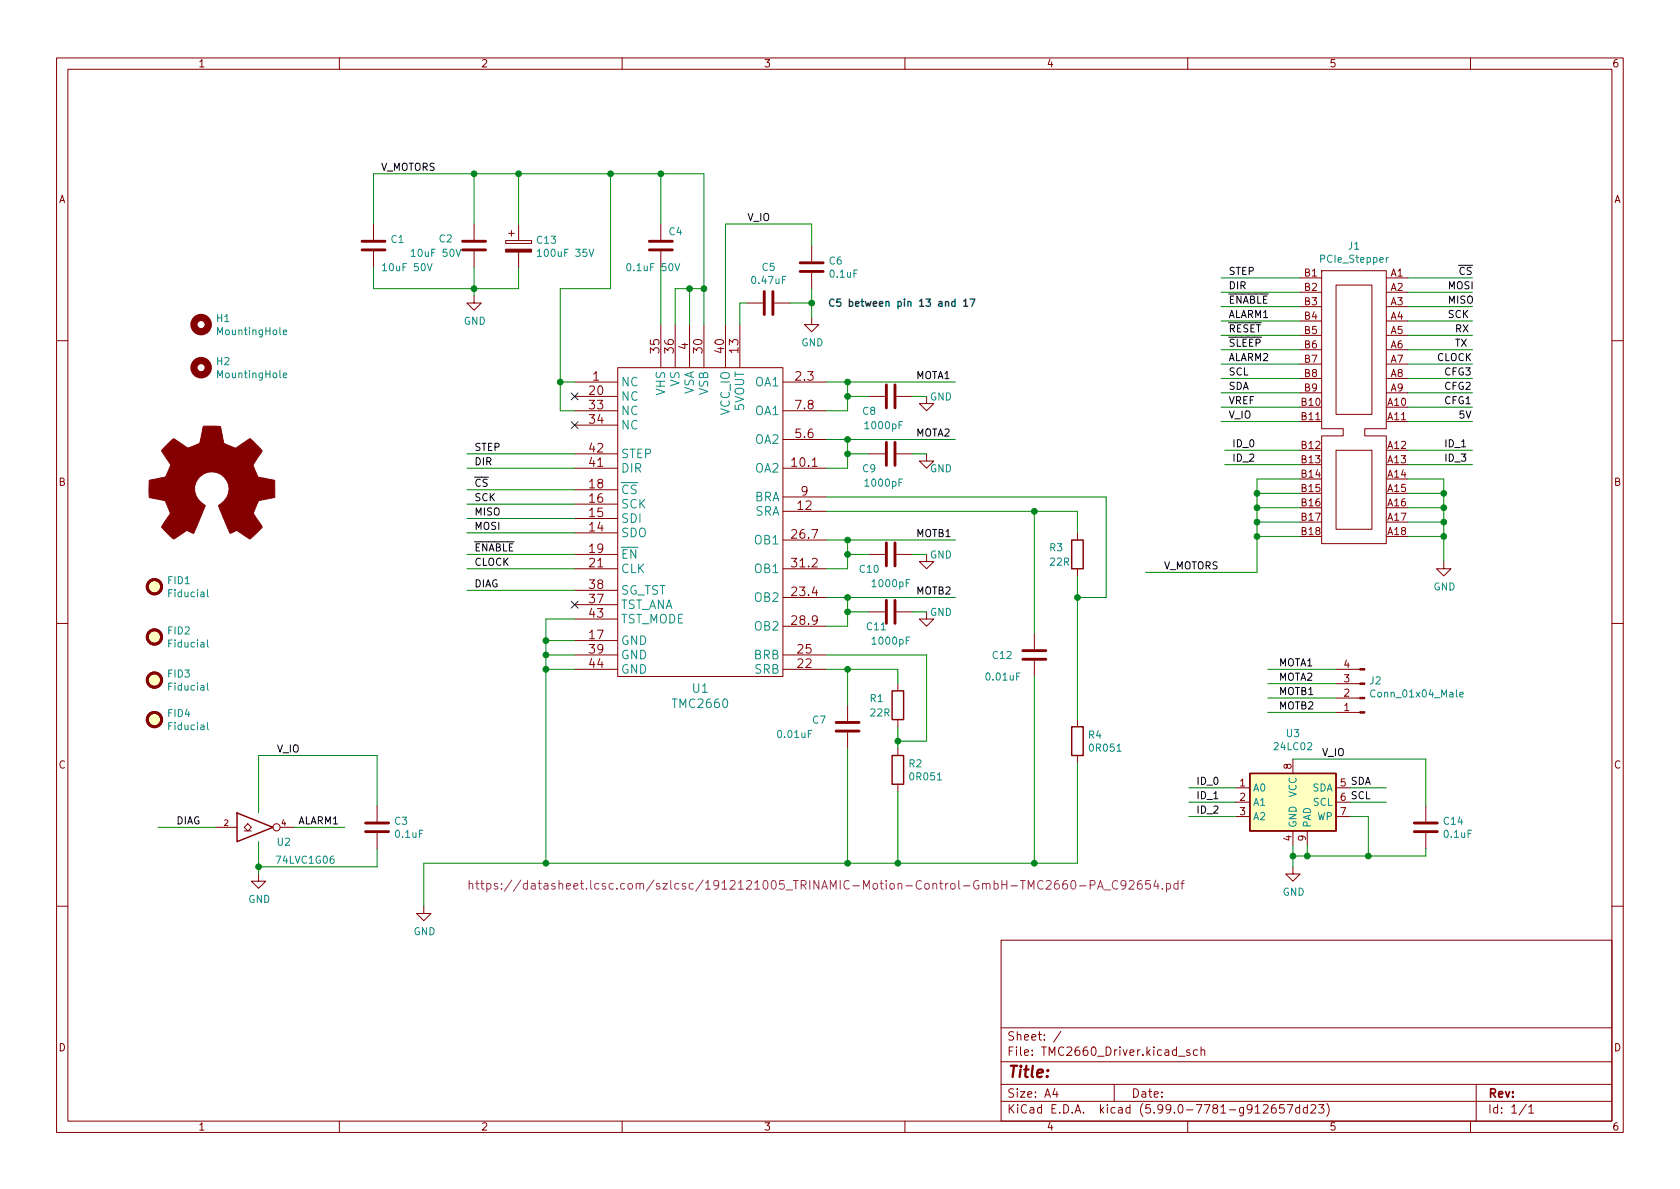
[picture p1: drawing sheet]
<svg xmlns="http://www.w3.org/2000/svg" width="297mm" height="210mm" viewBox="0 0 297 210" stroke-linecap="round" stroke-linejoin="round" font-family="sans-serif">
<g fill="none" stroke="#840000" stroke-width=".18">
<path d="M10 10.2h277v190.1h-277zM12 12.2h273v186.1h-273zM60 10.2v2M110 10.2v2M160 10.2v2M210 10.2v2M260 10.2v2M66 39.6v2.8M83.8 39.6v2.8M91.7 39.7v2.8M116.8 39.6v2.8M66 44.4v2.8"/>
<path d="M83.8 52.3v1.3h1.3l-1.3 1.3-1.3-1.3h1.3M83.8 44.4v2.8M89.4 42.5h4.6v.5h-4.6zM89.9 41.3h1M90.4 40.8v1M91.7 44.6v2.8M116.8 44.4v2.8M116.8 57.4v7.6M119.4 57.4v7.6M121.9 57.4v7.6M124.5 57.4v7.6M128.3 57.4v7.6"/>
<path d="M130.8 57.4v7.6M132.1 53.6h2.8M136.9 53.6h2.8M143.5 56.1v1.3h1.3l-1.3 1.3-1.3-1.3h1.3M143.5 43.4v2.8M143.5 48.3v2.7M229.9 49.1h3.8M229.9 51.7h3.8M229.9 54.2h3.8M229.9 56.8h3.8M229.9 59.3h3.8M233.7 47.9h11.4v27.9h-3.8v1.3h3.8v19h-11.4v-19h3.8v-1.3h-3.8z"/>
<path d="M236.2 50.4h6.4v22.9h-6.4zM245.1 49.1h3.8M245.1 51.7h3.8M245.1 54.2h3.8M245.1 56.8h3.8M245.1 59.3h3.8M10 60.2h2M101.6 70.1h7.6M101.6 67.6h7.6M101.6 72.6h7.6M101.6 75.2h7.6M109.2 77.7h.1"/>
<path d="M109.2 65h29.2v54.6h-29.2zM138.4 67.6h7.6M138.4 72.6h7.6M138.4 77.7h7.6M153.7 70.1h2.8M158.5 70.1h2.8M163.8 70.1v1.3h1.3l-1.3 1.2-1.2-1.2h1.2M229.9 72h3.8M229.9 74.5h3.8M229.9 79.6h3.8M229.9 61.8h3.8M229.9 64.4h3.8"/>
<path d="M229.9 66.9h3.8M229.9 69.5h3.8M236.2 79.6h6.4v14h-6.4zM245.1 72h3.8M245.1 74.5h3.8M245.1 79.6h3.8M245.1 61.8h3.8M245.1 64.4h3.8M245.1 66.9h3.8M245.1 69.5h3.8M285 60.2h2M101.6 98h7.6"/>
<path d="M101.6 82.8h7.6M101.6 94.2h7.6M101.6 91.7h7.6M101.6 89.1h7.6M101.6 86.6h7.6M101.6 80.3h7.6M138.4 82.8h7.6M138.4 90.4h7.6M138.4 95.5h7.6M138.4 87.9h7.6M153.7 98h2.8M153.7 80.3h2.8"/>
<path d="M158.5 98h2.8M158.5 80.3h2.8M163.8 98v1.3h1.3l-1.3 1.3-1.2-1.3h1.2M163.8 80.3v1.2h1.3l-1.3 1.3-1.2-1.3h1.2M190.5 94.2v1.3M229.9 82.2h3.8M229.9 84.7h3.8M229.9 87.2h3.8M229.9 89.8h3.8M229.9 92.3h3.8M229.9 94.9h3.8M245.1 82.2h3.8"/>
<path d="M245.1 84.7h3.8M245.1 87.2h3.8M245.1 89.8h3.8M245.1 92.3h3.8M245.1 94.9h3.8M255.3 99.3v1.3h1.2l-1.2 1.2-1.3-1.2h1.3M10 110.2h2M101.6 118.4h7.6M101.6 113.3h7.6M101.6 100.6h7.6M101.6 115.8h7.6M101.6 106.9h7.6"/>
<path d="M101.6 104.4h7.6M101.6 109.5h7.6M138.4 118.4h7.6M138.4 100.6h7.6M138.4 105.7h7.6M138.4 115.8h7.6M138.4 110.7h7.6M153.7 108.2h2.8M158.5 108.2h2.8M163.8 108.2v1.3h1.3l-1.3 1.2-1.2-1.2h1.2M182.9 112v2.8M182.9 116.8v2.8"/>
<path d="M190.5 100.6v1.2M236.2 118.4h4.2M285 110.2h2M149.9 124.7v2.8M149.9 129.5v2.8M158.7 120.9v1.3M158.7 127.2v1.3M158.7 132.3v1.3M158.7 138.7v1.2M190.5 127.2v1.3M190.5 133.6v1.3M218.4 139.3h2.6"/>
<path d="M228.6 134.2v2.6M236.2 120.9h4.2M236.2 123.4h4.2M236.2 126h4.2M236.2 139.3h2.6M38.1 146.3h3.8M43.2 146.3l.6-.6 .6 .6-.6 .6zM43.2 146.9h1.2M45.7 154.6v1.2h1.3l-1.3 1.3-1.3-1.3h1.3M49.5 146.3h2.6M66.7 142.5v2.8M66.7 147.3v2.8"/>
<path d="M218.4 141.9h2.6M218.4 144.4h2.6M228.6 153.3v1.3h1.3l-1.3 1.2-1.3-1.2h1.3M228.6 146.9v2.6M231.1 146.9v2.6M236.2 141.9h2.6M236.2 144.4h2.6M252.1 142.5v2.8M252.1 147.3v2.8M10 160.2h2M74.9 160.3v1.2h1.3l-1.3 1.3-1.2-1.3h1.2M177 166.3h108v32h-108z"/>
<path d="M285 160.2h2M60 198.3v2M110 198.3v2M160 198.3v2M177 194.8h108M177 191.8h108M177 187.8h108M177 181.8h108M186.5 192.5l-.4 1h1M186.9 193v1M187.6 182.4l-1.3 1.9M197 191.8v3"/>
<path d="M208.4 186.8h1.1M210 198.3v2M210.4 185.7l-.4-.1-.2 .2 .1 .3 .5 .1v.4h-.6M211.7 185.7l-.4-.1-.3 .3v.4l.1 .3h.6M212.4 185.8l.2-.2 .3 .1 .1 .9M212.4 185.1v1.5M223.4 195.5l.5-.2 .2 .2 .1 .3-.9 1h.9M225.5 195.3a.59 .59 0 0 0-.7 .7v.5l.1 .3h.5l.2-.1v-.5l-.1-.2-.4-.1-.3 .3M227 195.3h-.7l-.1 .7 .2-.1 .5 .1 .2 .2-.1 .5-.2 .1-.6-.1M227.6 195.3h1l-.7 1.5M229.8 195.9l-.4-.1-.3 .3v.4l.1 .3h.6M229.8 195.3v1.5"/>
<path d="M231.1 195.9l-.4-.1-.3 .3v.4l.2 .3h.5M231.1 195.3v1.5M231.8 195.5l.6-.2 .2 .2v.3l-.9 1h.9M233.1 195.3h1l-.5 .6 .4 .1v.7l-.2 .1h-.4l-.3-.1M234.6 195.1a1.72 1.72 0 0 1 0 2.3M260 198.3v2M261 191.8v6.5M269.9 195.3l-1.3 1.9M270.3 195.8l.4-.5v1.5M270.3 196.8h.9"/>
<circle cx="48.9" cy="146.3" r=".63"/>
</g>
<g fill="#ffffbf" stroke="#ffffbf" stroke-width=".18">
<path d="M221 136.8h15.2v10.1h-15.2z"/>
<circle cx="27.3" cy="120.3" r="1.27"/>
<circle cx="27.3" cy="127.2" r="1.27"/>
<circle cx="27.3" cy="103.8" r="1.27"/>
<circle cx="27.3" cy="112.6" r="1.27"/>
</g>
<g fill="none" stroke="#840000" stroke-width=".51">
<path d="M64 44.2h4.1M64 42.7h4.1M81.8 44.2h4.1M81.8 42.7h4.1M114.8 44.2h4.1M114.8 42.7h4.1M135.1 51.6v4M136.7 51.6v4M141.5 48h4M141.5 46.5h4M156.7 68.1v4M156.7 78.2v4.1"/>
<path d="M158.2 68.1v4M158.2 78.2v4.1M156.7 96v4.1M158.2 96v4.1M156.7 106.2v4M158.2 106.2v4M180.8 116.6h4.1M180.8 115.1h4.1M147.8 129.3h4.1M147.8 127.8h4.1M64.6 147.1h4.1M64.6 145.5h4.1"/>
<path d="M250.1 147.1h4M250.1 145.5h4"/>
<circle cx="27.3" cy="103.8" r="1.27"/>
<circle cx="27.3" cy="112.6" r="1.27"/>
<circle cx="27.3" cy="120.3" r="1.27"/>
<circle cx="27.3" cy="127.2" r="1.27"/>
</g>
<g fill="none" stroke="#008484" stroke-width=".18">
<path d="M50.1 58.8l.6-.2-.1-.2-.3-.1-.2 .2 .1 .6h.4M67.6 47l.4-.4v1.3M67.6 47.9h.8M72.7 44.4l.4-.3v1.2M72.7 45.3h.7M75.6 46.6l.4 1.3 .4-1.3M80.6 44.1l.5 1.2 .4-1.2M95 44.4l.4-.3v1.2M95 45.3h.7M104.1 44.1l.5 1.2 .4-1.2M119.3 46.6l.5 1.3 .4-1.3M245.5 45.5l-.4 .3"/>
<path d="M50.1 66.4l.6-.1-.1-.3h-.3l-.2 .1 .1 .6h.4M36.7 104.3v1.1l.2 .1M36.7 113.2v1l.2 .2M36.7 120.8v1.1l.2 .1M36.7 127.8v1.1l.2 .1M258.1 122.8l.6-.1v-.2l-.4-.1-.2 .2 .1 .6h.5"/>
</g>
<path d="M189.5 95.5h2v5.1h-2zM157.7 122.2h2.1v5h-2.1zM157.7 133.6h2.1v5.1h-2.1zM189.5 128.5h2v5.1h-2zM221 136.8h15.2v10.1h-15.2zM41.9 143.8l6.4 2.5-6.4 2.5z" fill="none" stroke="#840000" stroke-width=".25"/>
<g fill="#840000" stroke="#840000" stroke-width=".18">
<path d="M240.4 118.2h.9v.3h-.9z"/>
<path d="M240.4 120.8h.9v.2h-.9z"/>
<path d="M240.4 123.3h.9v.3h-.9z"/>
<path d="M240.4 125.9h.9v.2h-.9z"/>
<path d="M29.2 79l1.5-1.4 2.4 1.6a4.7 4.7 0 0 0 2.2-.8l.6-3h2.9a.92 .92 0 0 1 .4 1l.4 2 2.1 .9 2.4-1.7a.97 .97 0 0 1 .8 .6l1.4 1.6-1.5 2.3v.2l.2 .6 .6 1.5 3 .5v3l-2.9 .6-.9 2.3 1.6 2.4-1.5 1.5a.81 .81 0 0 1-.8 .6l-2.2-1.5-1.2 .5-2.1-4.9a3.1 3.1 0 0 0 1.8-3.4 3.1 3.1 0 0 0-2.9-2.6 3.1 3.1 0 0 0-3.1 2.4 3.1 3.1 0 0 0 1.8 3.5l.1 .1-2.1 4.9-1-.5a3.5 3.5 0 0 0-1.7 1l-.8 .5-2.1-2a.93 .93 0 0 1 .4-.9l1.1-1.6-.8-2.1a3.7 3.7 0 0 0-1.9-.5l-1-.3v-2.8a.87 .87 0 0 1 .9-.3l2-.5 .6-1.3a.82 .82 0 0 0 0-1.2l-1.4-2.1z"/>
<path d="M89.4 44.1h4.6v.5h-4.6z"/>
</g>
<g fill="none" stroke="#840000" stroke-width="1.3">
<circle cx="35.6" cy="57.4" r="1.27"/>
<circle cx="35.6" cy="65" r="1.27"/>
</g>
<g fill="none" stroke="#840084" stroke-width=".18">
<path d="M82.9 156.4l.3-.2 .3 .1 .1 .9M82.9 155.7v1.5M84.1 156.2h.6M84.3 155.7v1.3l.4 .2M85 156.2h.6M85.2 155.7v1.3l.4 .2M86.1 156.3l.4-.1 .3 .3v.4l-.1 .3h-.6M86.1 156.2v1.5M88 156.3l-.4-.1-.2 .2v.2l.6 .2v.4h-.6M88.7 157.1v.1M88.7 156.3v.1M90.5 155.6l-1.3 2"/>
<path d="M92.1 155.6l-1.3 2M195.2 157.4h1.2M197.6 155.9a.61 .61 0 0 0-.7-.1 .61 .61 0 0 0-.2 .8 .57 .57 0 0 0 .3 .6 .57 .57 0 0 0 .6-.1M199.1 156.4l-.3 .2h-.3l-.3-.2 .1-.6 .5-.1 .2 .2a1.01 1.01 0 0 1-.4 1.3h-.3M199.6 155.9l.6-.2 .2 .2 .1 .2-.9 1.1h.9M201.8 155.7a.6 .6 0 0 0-.7 .7v.5l.1 .3h.5l.2-.1 .1-.5-.2-.2-.4-.1-.3 .3M203.3 155.7h-.7l-.1 .7 .3-.1 .5 .1 .1 .2-.1 .5-.2 .1-.6-.1M204.4 155.6l-.4 1.1h.9M204.7 156.2v1M205.5 157.1v.1M206.2 156.3l.5-.1 .3 .3v.4l-.2 .3h-.6M206.2 156.2v1.5"/>
<path d="M208.3 156.3l-.5-.1-.2 .3v.4l.1 .3h.6M208.3 155.7v1.5M208.8 156.2h.6M209.4 155.7l-.4 .2v1.3"/>
</g>
<path d="M147.5 53a.6 .6 0 0 0-.9 .4 .6 .6 0 0 0 .6 .8l.3-.2M148.6 52.9h-.6l-.1 .6 .2-.1h.4l.2 .2-.1 .4-.2 .2-.5-.2M150.2 53.4l.3-.1 .3 .3-.1 .5h-.5M150.2 52.9v1.3" fill="none" stroke="#0000bf" stroke-width=".25"/>
<g fill="none" stroke="#008400" stroke-width=".18">
<path d="M66 39.6v-8.9h58.5v26.7M83.8 30.7v8.9M91.7 30.7v9M107.9 30.7v20.3h-8.8v21.6h2.5M116.8 30.7v8.9M66 47.2v3.8h25.7v-3.6M83.8 47.2v5.1M116.8 47.2v10.2M121.9 51v6.4M124.5 51h-5.1v6.4M132.1 53.6h-1.3v3.8M139.7 53.6h3.8"/>
<path d="M143.5 43.4v-3.8h-15.2v17.8M143.5 51v5.1M215.9 51.7h14M215.9 54.2h14M215.9 56.8h14M215.9 59.3h14M215.9 49.1h14M248.9 51.7h11.4M248.9 54.2h11.4M248.9 56.8h11.4M248.9 59.3h11.4M248.9 49.1h11.4"/>
<path d="M99.1 67.6h2.5M146 67.6h22.9M146 77.7h22.9M149.9 70.1h3.8M149.9 67.6v5h-3.9M149.9 77.7v5.1h-3.9M161.3 70.1h2.5M215.9 61.8h14M215.9 64.4h14M215.9 66.9h14M215.9 69.5h14M215.9 72h14"/>
<path d="M215.9 74.5h14M216.5 79.6h13.4M248.9 61.8h11.4M248.9 64.4h11.4M248.9 66.9h11.4M248.9 69.5h11.4M248.9 72h11.4M248.9 74.5h11.4M248.9 79.6h11.4M82.5 94.2h19.1M82.5 89.1h19.1M82.5 98h19.1"/>
<path d="M82.5 80.3h19.1M82.5 91.7h19.1M82.5 82.8h19.1M82.5 86.6h19.1M146 90.4h44.5v3.8M146 87.9h49.6v17.8h-5.1M146 95.5h22.9M149.9 95.5v5.1h-3.9M149.9 98h3.8M149.9 80.3h3.8M161.3 98h2.5M161.3 80.3h2.5"/>
<path d="M182.9 90.4v21.6M216.5 82.2h13.4M222.2 87.2h7.7M222.2 89.8h7.7M222.2 92.3h7.7M222.2 94.9h7.7M229.9 84.7h-7.7v16.5h-19.6M248.9 84.7h6.4v14.6M248.9 87.2h6.4M248.9 89.8h6.4M248.9 92.3h6.4M248.9 94.9h6.4"/>
<path d="M248.9 82.2h11.4M82.5 100.6h19.1M82.5 104.4h19.1M96.5 118.4h5.1M96.5 115.8h5.1M96.5 113.3h5.1M101.6 109.5h-5.1v43.1M146 105.7h22.9M146 118.4h12.7v2.5M146 115.8h17.8v15.3h-5.1M149.9 105.7v5h-3.9M149.9 118.4v6.3"/>
<path d="M149.9 108.2h3.8M161.3 108.2h2.5M182.9 119.6v33M190.5 101.8v25.4M224.2 118.4h12M149.9 132.3v20.3M158.7 128.5v3.8M158.7 139.9v12.7M190.5 134.9v17.7h-115.6v7.7M210.2 139.3h8.2M224.2 120.9h12M224.2 123.4h12"/>
<path d="M224.2 126h12M228.6 134.2h23.5v8.3M238.8 139.3h6.3M27.9 146.3h10.2M45.7 148.8v5.8M52.1 146.3h8.9M66.7 142.5v-8.9h-21v10.2M66.7 150.1v3.2h-21M210.2 144.4h8.2M210.2 141.9h8.2M228.6 149.5v3.8M231.1 149.5v1.9"/>
<path d="M238.8 144.4h3.1v7M238.8 141.9h6.3M252.1 150.1v1.3h-23.5"/>
</g>
<path d="M101 69.5l1.2 1.2M101 74.6l1.2 1.2M102.2 69.5l-1.2 1.2M102.2 74.6l-1.2 1.2M101 106.3l1.2 1.2M102.2 106.3l-1.2 1.2" fill="none" stroke="#000084" stroke-width=".18"/>
<g fill="#008400" stroke="#008400" stroke-width=".18">
<circle cx="149.9" cy="70.1" r=".51"/>
<circle cx="149.9" cy="77.7" r=".51"/>
<circle cx="182.9" cy="90.4" r=".51"/>
<circle cx="149.9" cy="98" r=".51"/>
<circle cx="149.9" cy="105.7" r=".51"/>
<circle cx="149.9" cy="108.2" r=".51"/>
<circle cx="149.9" cy="118.4" r=".51"/>
<circle cx="149.9" cy="80.3" r=".51"/>
<circle cx="83.8" cy="51" r=".51"/>
<circle cx="99.1" cy="67.6" r=".51"/>
<circle cx="96.5" cy="113.3" r=".51"/>
<circle cx="96.5" cy="115.8" r=".51"/>
<circle cx="45.7" cy="153.3" r=".51"/>
<circle cx="96.5" cy="118.4" r=".51"/>
<circle cx="96.5" cy="152.6" r=".51"/>
<circle cx="116.8" cy="30.7" r=".51"/>
<circle cx="121.9" cy="51" r=".51"/>
<circle cx="83.8" cy="30.7" r=".51"/>
<circle cx="91.7" cy="30.7" r=".51"/>
<circle cx="108" cy="30.7" r=".51"/>
<circle cx="143.5" cy="53.6" r=".51"/>
<circle cx="124.5" cy="51" r=".51"/>
<circle cx="228.6" cy="151.4" r=".51"/>
<circle cx="231.1" cy="151.4" r=".51"/>
<circle cx="241.9" cy="151.4" r=".51"/>
<circle cx="158.8" cy="152.6" r=".51"/>
<circle cx="182.9" cy="152.6" r=".51"/>
<circle cx="149.9" cy="152.6" r=".51"/>
<circle cx="158.8" cy="131.1" r=".51"/>
<circle cx="222.3" cy="87.2" r=".51"/>
<circle cx="222.3" cy="89.8" r=".51"/>
<circle cx="222.3" cy="92.3" r=".51"/>
<circle cx="149.9" cy="95.5" r=".51"/>
<circle cx="149.9" cy="67.6" r=".51"/>
<circle cx="255.3" cy="92.3" r=".51"/>
<circle cx="255.3" cy="94.9" r=".51"/>
<circle cx="255.3" cy="87.2" r=".51"/>
<circle cx="255.3" cy="89.8" r=".51"/>
<circle cx="222.3" cy="94.9" r=".51"/>
<circle cx="190.5" cy="105.7" r=".51"/>
</g>
<text font-size="2.8" fill="#840000" x="178" y="190.6">Title:</text>
<g font-size="2.1" fill="#840000">
<text x="116.6" y="62.4" transform="rotate(-90 116.6 62.4)">35</text>
<text x="119.1" y="62.4" transform="rotate(-90 119.1 62.4)">36</text>
<text x="121.7" y="61.8" transform="rotate(-90 121.7 61.8)">4</text>
<text x="124.2" y="62.4" transform="rotate(-90 124.2 62.4)">30</text>
<text x="128" y="62.4" transform="rotate(-90 128 62.4)">40</text>
<text x="130.6" y="62.4" transform="rotate(-90 130.6 62.4)">13</text>
<text x="104.2" y="69.8">20</text>
<text x="104.8" y="67.3">1</text>
<text x="140.8" y="67.3">2.3</text>
<text x="104.2" y="72.4">33</text>
<text x="104.2" y="74.9">34</text>
<text x="140.8" y="77.5">5.6</text>
<text x="140.8" y="72.4">7.8</text>
<text x="104.2" y="82.5">41</text>
<text x="104.2" y="80">42</text>
<text x="140.2" y="82.5">10.1</text>
<text x="104.2" y="88.9">16</text>
<text x="104.2" y="86.4">18</text>
<text x="141.6" y="87.6">9</text>
<text x="104.2" y="94">14</text>
<text x="104.2" y="91.4">15</text>
<text x="140.2" y="95.2">26.7</text>
<text x="141.1" y="90.2">12</text>
<text x="104.2" y="97.8">19</text>
<text x="104.2" y="100.3">21</text>
<text x="140.2" y="100.3">31.2</text>
<text x="104.2" y="106.7">37</text>
<text x="104.2" y="104.1">38</text>
<text x="140.2" y="105.4">23.4</text>
<text x="104.2" y="113">17</text>
<text x="104.2" y="109.2">43</text>
<text x="140.2" y="110.5">28.9</text>
<text x="104.2" y="115.6">39</text>
<text x="104.2" y="118.1">44</text>
<text x="141.1" y="118.1">22</text>
<text x="141.1" y="115.6">25</text>
<text x="178" y="184">Sheet: /</text>
<text x="178" y="186.7">File: TMC2660_Driver.kicad_sch</text>
<text x="178" y="196.9">KiCad E.D.A. kicad (5.99.0-7781-g912657dd23)</text>
<text x="178" y="194.1">Size: A4</text>
<text x="200" y="194.1">Date:</text>
<text x="263" y="194.1">Rev:</text>
<text x="263" y="196.9">Id: 1/1</text>
</g>
<g font-size="2.1" fill="#008484">
<text x="109.7" y="68.3">NC</text>
<text x="109.7" y="70.9">NC</text>
<text x="117.6" y="69.9" transform="rotate(-90 117.6 69.9)">VHS</text>
<text x="120.1" y="68.4" transform="rotate(-90 120.1 68.4)">VS</text>
<text x="122.7" y="69.9" transform="rotate(-90 122.7 69.9)">VSA</text>
<text x="125.2" y="69.9" transform="rotate(-90 125.2 69.9)">VSB</text>
<text x="133.6" y="68.3">OA1</text>
<text x="109.7" y="73.4">NC</text>
<text x="109.7" y="75.9">NC</text>
<text x="129" y="73.4" transform="rotate(-90 129 73.4)">VCC_IO</text>
<text x="131.6" y="72.6" transform="rotate(-90 131.6 72.6)">5VOUT</text>
<text x="133.6" y="73.4">OA1</text>
<text x="109.7" y="83.6">DIR</text>
<text x="109.7" y="81">STEP</text>
<text x="133.6" y="83.6">OA2</text>
<text x="133.6" y="78.5">OA2</text>
<text x="109.7" y="89.9">SCK</text>
<text x="109.7" y="87.4">~CS</text>
<text x="133.3" y="88.6">BRA</text>
<text x="109.7" y="95">SDO</text>
<text x="109.7" y="92.5">SDI</text>
<text x="133.4" y="91.2">SRA</text>
<text x="109.7" y="98.8">~EN</text>
<text x="109.7" y="101.3">CLK</text>
<text x="133.6" y="96.3">OB1</text>
<text x="133.6" y="101.3">OB1</text>
<text x="109.7" y="107.7">TST_ANA</text>
<text x="109.7" y="105.2">SG_TST</text>
<text x="133.6" y="106.4">OB2</text>
<text x="109.7" y="110.2">TST_MODE</text>
<text x="133.6" y="111.5">OB2</text>
<text x="109.7" y="114">GND</text>
<text x="109.7" y="116.6">GND</text>
<text x="109.7" y="119.1">GND</text>
<text x="133.3" y="116.6">BRB</text>
<text x="133.4" y="119.1">SRB</text>
<text x="119.2" y="125.2">TMC2660</text>
<text x="122.5" y="122.5">U1</text>
</g>
<text font-size="2.1" fill="#840084" x="92.7" y="157.3">https://datasheet.lcsc.com/szlcsc/1912121005_TRINAMIC-Motion-Control-GmbH-TMC2660-PA_C92654.pdf</text>
<g font-size="1.8" fill="#840000">
<text x="35" y="11.9">1</text>
<text x="85" y="11.9">2</text>
<text x="135" y="11.9">3</text>
<text x="185" y="11.9">4</text>
<text x="235" y="11.9">5</text>
<text x="285" y="11.9">6</text>
<text x="10.3" y="35.9">A</text>
<text x="285.3" y="35.9">A</text>
<text x="230.6" y="48.9">B1</text>
<text x="230.6" y="51.4">B2</text>
<text x="230.6" y="54">B3</text>
<text x="245.9" y="48.9">A1</text>
<text x="245.9" y="51.4">A2</text>
<text x="245.9" y="54">A3</text>
<text x="230.6" y="56.5">B4</text>
<text x="230.6" y="59">B5</text>
<text x="245.9" y="56.5">A4</text>
<text x="245.9" y="59">A5</text>
<text x="230.6" y="61.6">B6</text>
<text x="230.6" y="64.1">B7</text>
<text x="245.9" y="61.6">A6</text>
<text x="245.9" y="64.1">A7</text>
<text x="230.2" y="71.7">B10</text>
<text x="230.6" y="66.7">B8</text>
<text x="230.6" y="69.2">B9</text>
<text x="245.4" y="71.7">A10</text>
<text x="245.9" y="66.7">A8</text>
<text x="245.9" y="69.2">A9</text>
<text x="230.2" y="74.3">B11</text>
<text x="245.4" y="74.3">A11</text>
<text x="230.2" y="79.4">B12</text>
<text x="230.2" y="81.9">B13</text>
<text x="245.4" y="79.4">A12</text>
<text x="245.4" y="81.9">A13</text>
<text x="10.3" y="85.9">B</text>
<text x="230.2" y="84.4">B14</text>
<text x="230.2" y="87">B15</text>
<text x="230.2" y="89.5">B16</text>
<text x="245.4" y="84.4">A14</text>
<text x="245.4" y="87">A15</text>
<text x="245.4" y="89.5">A16</text>
<text x="285.3" y="85.9">B</text>
<text x="230.2" y="92.1">B17</text>
<text x="230.2" y="94.6">B18</text>
<text x="245.4" y="92.1">A17</text>
<text x="245.4" y="94.6">A18</text>
<text x="237.6" y="118.1">4</text>
<text x="237.6" y="125.7">1</text>
<text x="237.6" y="123.2">2</text>
<text x="237.6" y="120.6">3</text>
<text x="10.3" y="135.9">C</text>
<text x="228.3" y="136" transform="rotate(-90 228.3 136)">8</text>
<text x="285.3" y="135.9">C</text>
<text x="219.2" y="139.1">1</text>
<text x="219.2" y="141.6">2</text>
<text x="219.2" y="144.1">3</text>
<text x="228.3" y="148.7" transform="rotate(-90 228.3 148.7)">4</text>
<text x="230.9" y="148.7" transform="rotate(-90 230.9 148.7)">9</text>
<text x="237" y="144.1">7</text>
<text x="10.3" y="185.9">D</text>
<text x="285.3" y="185.9">D</text>
<text x="35" y="199.9">1</text>
<text x="85" y="199.9">2</text>
<text x="135" y="199.9">3</text>
<text x="185" y="199.9">4</text>
<text x="235" y="199.9">5</text>
<text x="285" y="199.9">6</text>
</g>
<g font-size="1.8">
<text x="67.3" y="30.2">V_MOTORS</text>
<text x="132.1" y="39.1">V_IO</text>
<text x="217.2" y="51.1">DIR</text>
<text x="217.2" y="48.6">STEP</text>
<text x="217.2" y="53.7">~ENABLE</text>
<text x="255.9" y="53.7">MISO</text>
<text x="255.9" y="51.1">MOSI</text>
<text x="257.8" y="48.6">~CS</text>
<text x="217.2" y="58.8">~RESET</text>
<text x="217.2" y="56.2">ALARM1</text>
<text x="255.9" y="56.2">SCK</text>
<text x="257.2" y="58.8">RX</text>
<text x="217.2" y="61.3">~SLEEP</text>
<text x="217.2" y="63.8">ALARM2</text>
<text x="254" y="63.8">CLOCK</text>
<text x="257.2" y="61.3">TX</text>
<text x="161.9" y="67">MOTA1</text>
<text x="217.2" y="66.4">SCL</text>
<text x="217.2" y="68.9">SDA</text>
<text x="217.2" y="71.5">VREF</text>
<text x="255.3" y="68.9">CFG2</text>
<text x="255.3" y="71.5">CFG1</text>
<text x="255.3" y="66.4">CFG3</text>
<text x="161.9" y="77.2">MOTA2</text>
<text x="217.2" y="74">V_IO</text>
<text x="257.8" y="74">5V</text>
<text x="83.8" y="79.7">STEP</text>
<text x="83.8" y="82.3">DIR</text>
<text x="217.8" y="81.6">ID_2</text>
<text x="217.8" y="79.1">ID_0</text>
<text x="255.3" y="81.6">ID_3</text>
<text x="255.3" y="79.1">ID_1</text>
<text x="83.8" y="88.6">SCK</text>
<text x="83.8" y="86.1">~CS</text>
<text x="83.8" y="93.7">MOSI</text>
<text x="83.8" y="91.1">MISO</text>
<text x="161.9" y="95">MOTB1</text>
<text x="83.8" y="100">CLOCK</text>
<text x="83.8" y="97.5">~ENABLE</text>
<text x="205.7" y="100.7">V_MOTORS</text>
<text x="83.8" y="103.8">DIAG</text>
<text x="161.9" y="105.1">MOTB2</text>
<text x="226.1" y="117.8">MOTA1</text>
<text x="226.1" y="125.4">MOTB2</text>
<text x="226.1" y="120.4">MOTA2</text>
<text x="226.1" y="122.9">MOTB1</text>
<text x="48.9" y="133.1">V_IO</text>
<text x="233.7" y="133.7">V_IO</text>
<text x="211.5" y="141.3">ID_1</text>
<text x="211.5" y="138.8">ID_0</text>
<text x="211.5" y="143.9">ID_2</text>
<text x="237" y="139.1">5 SDA</text>
<text x="237" y="141.6">6 SCL</text>
<text x="31.1" y="145.8">DIAG</text>
<text x="52.7" y="145.8">ALARM1</text>
</g>
<g font-size="1.8" fill="#008484">
<text x="118.3" y="41.6">C4</text>
<text x="68.1" y="47.9">10uF 50V</text>
<text x="69.1" y="43">C1</text>
<text x="73.2" y="45.4">10uF 50V</text>
<text x="77.7" y="42.9">C2</text>
<text x="95" y="43.1">C13</text>
<text x="95.6" y="45.4">100uF 35V</text>
<text x="111.3" y="47.9">0.1uF 50V</text>
<text x="134.8" y="47.9">C5</text>
<text x="146.6" y="46.8">C6</text>
<text x="233.6" y="46.4">PCIe_Stepper</text>
<text x="238.4" y="44.1">J1</text>
<text x="133.1" y="50.2">0.47uF</text>
<text x="146.8" y="49.1">0.1uF</text>
<text x="38.3" y="56.9">H1</text>
<text x="38.7" y="59.2">MountingHole</text>
<text x="82" y="57.4">GND</text>
<text x="38.3" y="64.6">H2</text>
<text x="141.7" y="61.2">GND</text>
<text x="38.7" y="66.9">MountingHole</text>
<text x="164.4" y="70.8">GND</text>
<text x="152.5" y="73.3">C8</text>
<text x="153.2" y="75.9">1000pF</text>
<text x="152.5" y="83.5">C9</text>
<text x="164.4" y="83.5">GND</text>
<text x="153.2" y="86">1000pF</text>
<text x="152" y="101.3">C10</text>
<text x="164.4" y="98.7">GND</text>
<text x="185.6" y="97.5">R3</text>
<text x="185.7" y="100">22R</text>
<text x="29.7" y="103.3">FID1</text>
<text x="30" y="105.6">Fiducial</text>
<text x="154.4" y="103.8">1000pF</text>
<text x="253.4" y="104.4">GND</text>
<text x="29.7" y="112.2">FID2</text>
<text x="153.3" y="111.4">C11</text>
<text x="154.4" y="114">1000pF</text>
<text x="164.4" y="108.9">GND</text>
<text x="29.7" y="119.8">FID3</text>
<text x="30" y="114.5">Fiducial</text>
<text x="175.6" y="116.5">C12</text>
<text x="30" y="122.1">Fiducial</text>
<text x="153.9" y="124.1">R1</text>
<text x="174.5" y="120.3">0.01uF</text>
<text x="242.2" y="121">J2</text>
<text x="242.9" y="123.3">Conn_01x04_Male</text>
<text x="29.7" y="126.8">FID4</text>
<text x="30" y="129.1">Fiducial</text>
<text x="137.7" y="130.5">0.01uF</text>
<text x="143.7" y="128">C7</text>
<text x="154" y="126.7">22R</text>
<text x="192.5" y="130.6">R4</text>
<text x="227.5" y="130.3">U3</text>
<text x="160.7" y="135.7">R2</text>
<text x="161.1" y="138">0R051</text>
<text x="192.8" y="132.9">0R051</text>
<text x="225.5" y="132.7">24LC02</text>
<text x="221.5" y="139.9">A0</text>
<text x="221.5" y="142.5">A1</text>
<text x="229.2" y="141" transform="rotate(-90 229.2 141)">VCC</text>
<text x="232" y="139.9">SDA</text>
<text x="232.2" y="142.5">SCL</text>
<text x="49" y="149.5">U2</text>
<text x="69.8" y="145.8">C3</text>
<text x="70" y="148.1">0.1uF</text>
<text x="221.5" y="145">A2</text>
<text x="229.2" y="146.4" transform="rotate(-90 229.2 146.4)">GND</text>
<text x="231.8" y="146.4" transform="rotate(-90 231.8 146.4)">PAD</text>
<text x="232.9" y="145">WP</text>
<text x="255.3" y="145.8">C14</text>
<text x="255.4" y="148.1">0.1uF</text>
<text x="49.1" y="152.7">74LVC1G06</text>
<text x="43.9" y="159.7">GND</text>
<text x="226.8" y="158.4">GND</text>
<text x="73.1" y="165.4">GND</text>
</g>
<text font-size="1.8" fill="#0000bf" x="151.2" y="54.2">C5 between pin 13 and 17</text>
<g font-size="1.4" fill="#840000">
<text x="39.6" y="146">2</text>
<text x="49.8" y="146">4</text>
</g>
</svg>
